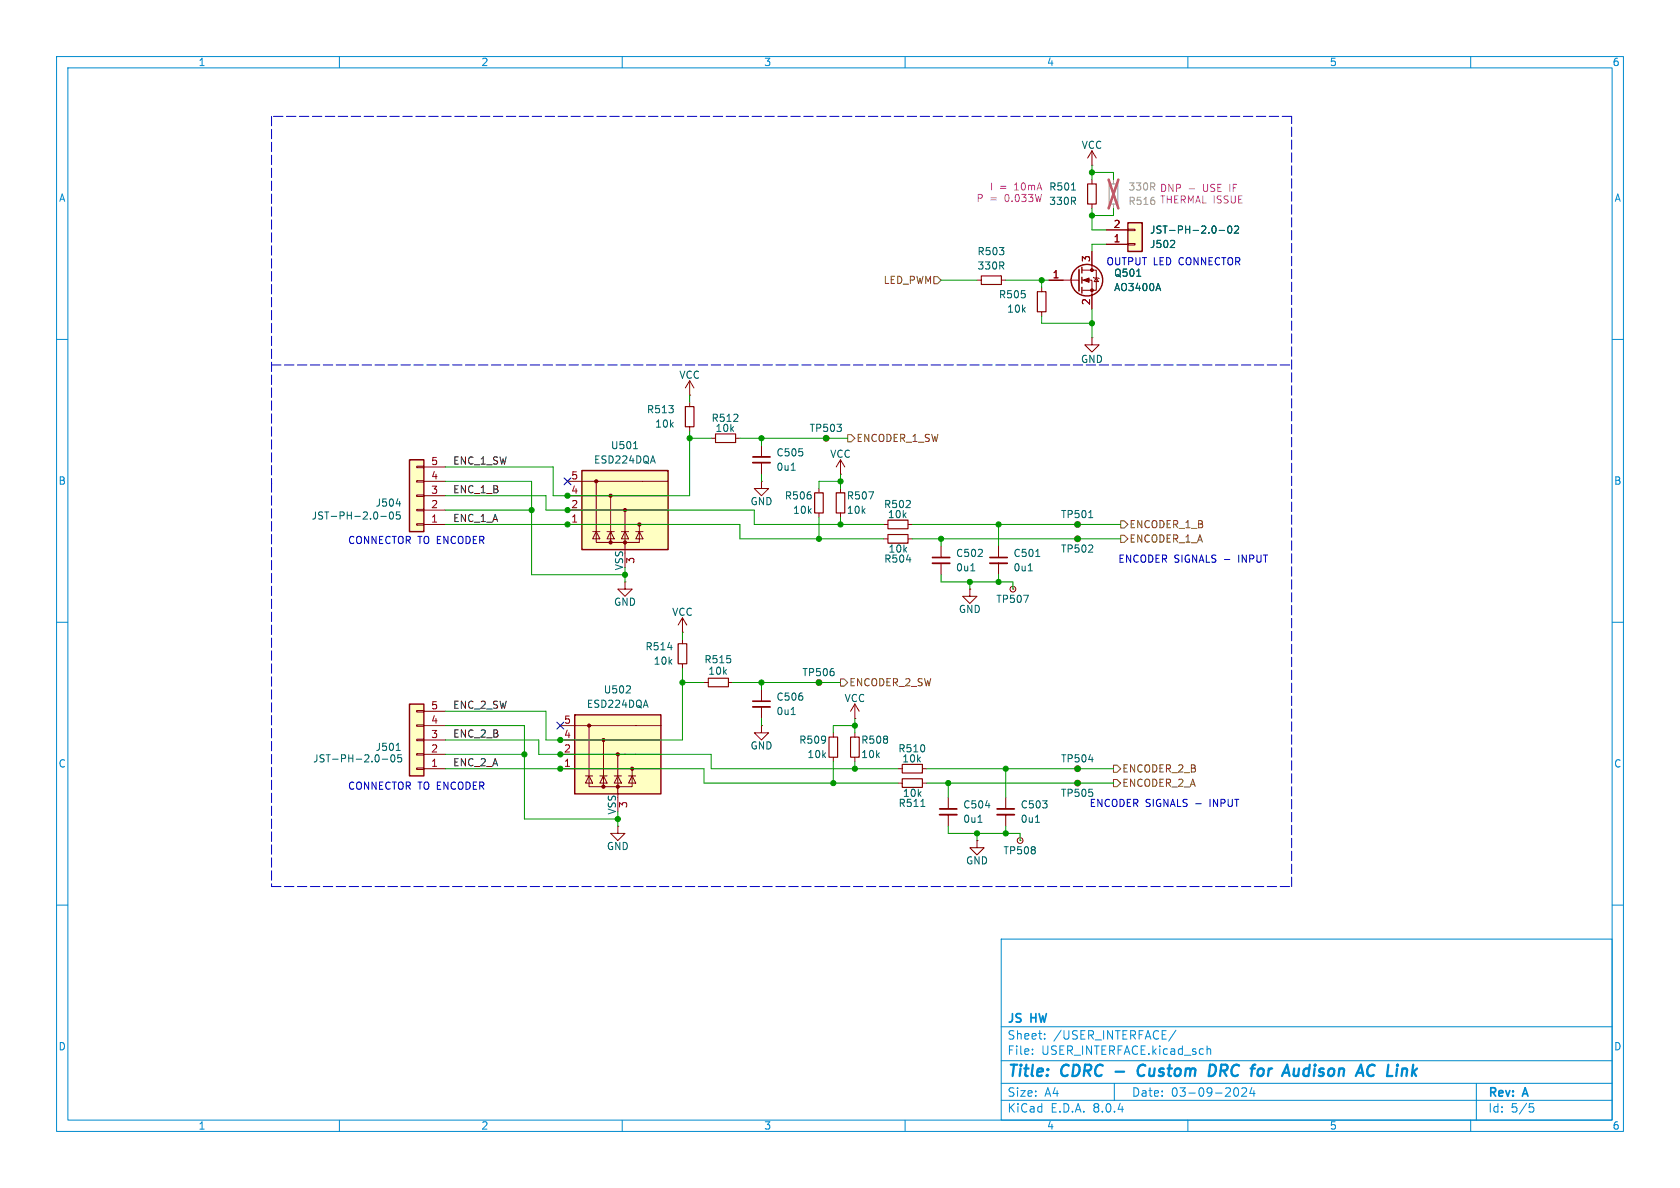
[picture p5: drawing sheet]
<svg xmlns="http://www.w3.org/2000/svg" width="297mm" height="210mm" viewBox="0 0 297 210" stroke-linecap="round" stroke-linejoin="round" font-family="sans-serif">
<g fill="none" stroke="#008bce" stroke-width=".18">
<path d="M10 10h277v190h-277zM12 12h273v186h-273zM60 10v2M110 10v2M160 10v2M210 10v2M260 10v2M10 60h2M285 60h2M10 110h2M285 110h2M10 160h2"/>
<path d="M285 160h2M177 166h108v32h-108zM60 198v2M110 198v2M160 198v2M177 194.5h108M177 191.5h108M177 187.5h108M177 181.5h108M182.5 186.3v.1M182.5 185.5v.1M184.7 183.6v.1"/>
<path d="M184.7 182.8v.1M197 191.5v3M207.9 182.1l-1.3 2M210 198v2M213.4 184.9v1.5M213.4 185.5l.2-.1 .4 .1v.9M218.3 192.4l.2-.1a.81 .81 0 0 1 .5 .6 .81 .81 0 0 1-.3 .8h-.4M219.5 192.4l.6-.1 .2 .1 .1 .3-.9 1.1h.9M221.3 192.2l-.3 1.1h.9M221.7 192.8v1M260 198v2M261 191.5v6.5"/>
<path d="M270.4 195.1h.7M270.5 195.7h.4l.3 .3-.2 .5-.5 .1"/>
</g>
<path d="M197.2 189.4h1.5M202.1 188.2a1.13 1.13 0 0 0-.9 .7 1.13 1.13 0 0 0 .2 1.2l.3 .1 .5-.1M213.9 188.2h.5a1.08 1.08 0 0 1 .6 1.1 1.08 1.08 0 0 1-.8 .9M223.3 189.1v.7M229.5 190l-.1 .1M229.7 188.9l-.2 1.3" fill="none" stroke="#008bce" stroke-width=".4"/>
<g fill="none" stroke="#840000" stroke-width=".18">
<path d="M134.6 78.7v2.1M134.6 85.1v1.3h1.3l-1.3 1.2-1.3-1.2h1.3M134.6 85.1h.1M134.6 81.8v2M144.8 86.4v.7M144.8 90.7v.7M148.6 83.8h.1M148.6 81.3v2.5M148.6 86.4v.7M148.6 90.7v.7M148.6 81.3l.8 1.3M148.6 81.3l-.8 1.3"/>
<path d="M156.2 92.7h.8M156.2 95.3h.8M160.5 92.7h.8M160.5 95.3h.8M166.4 96.5v2.1M166.4 99.6v2M176.5 96.5v2.1M176.5 99.6v2M190.5 95.3h.1M190.5 92.7h.1M171.4 104.1v1.3h1.3l-1.3 1.3-1.2-1.3h1.2M171.4 104.1h.1"/>
<path d="M179.1 104.1h.1M134.6 128.3v1.2h1.3l-1.3 1.3-1.3-1.3h1.3M134.6 128.3h.1M134.6 121.9v2.1M134.6 125v2M144.8 120.7h.1M147.3 129.5v.8M147.3 133.9v.7M151.1 127h.1M151.1 124.5v2.5M151.1 129.5v.8M151.1 133.9v.7"/>
<path d="M151.1 124.5l.8 1.2M151.1 124.5l-.7 1.2M158.7 135.9h.8M158.7 138.4h.8M163.1 135.9h.7M163.1 138.4h.7M190.5 138.4h.1M190.5 135.9h.1M167.6 141v2M167.6 144v2.1M172.7 148.6v1.3h1.3l-1.3 1.2-1.3-1.2h1.3M172.7 148.6h.1"/>
<path d="M177.8 141v2M177.8 144v2.1M180.3 148.6h.1"/>
<circle cx="190.5" cy="95.3" r=".51"/>
<circle cx="190.5" cy="92.7" r=".51"/>
<circle cx="179.1" cy="104.1" r=".51"/>
<circle cx="144.8" cy="120.7" r=".51"/>
<circle cx="190.5" cy="135.9" r=".51"/>
<circle cx="190.5" cy="138.4" r=".51"/>
<circle cx="180.3" cy="148.6" r=".51"/>
</g>
<path d="M144 87.1h1.5v3.6h-1.5zM147.8 87.1h1.6v3.6h-1.6zM157 91.9h3.5v1.6h-3.5zM157 94.5h3.5v1.5h-3.5zM146.6 130.3h1.5v3.6h-1.5zM150.4 130.3h1.5v3.6h-1.5zM159.5 135.1h3.6v1.6h-3.6zM159.5 137.7h3.6v1.5h-3.6z" fill="none" stroke="#840000" stroke-width=".2"/>
<path d="M133.1 81.8h3M164.8 99.6h3.1M175 99.6h3.1M133.1 125h3M166.1 144h3.1M176.3 144h3" fill="none" stroke="#840000" stroke-width=".33"/>
<path d="M133.1 80.8h3M164.8 98.6h3.1M175 98.6h3.1M133.1 124h3M166.1 143h3.1M176.3 143h3" fill="none" stroke="#840000" stroke-width=".3"/>
<g fill="none" stroke="#006464" stroke-width=".18">
<path d="M139.9 83.1h.7M153.6 86.9h.8l-.5 1.3M160.3 99h.7M183.1 98.4h.7M192.5 91.5h.7M171.6 100.9h.7M181 105.2h.8l-.5 1.3M181.8 100.9h.7M139.9 126.3h.7M192.5 134.3h.8M162.8 142.6h.7M172.9 145.4h.7"/>
<path d="M174.2 142.4h.8M183.1 145.4h.7"/>
</g>
<path d="M101.6 126.4h15.2v13.9h-15.2z" fill="#ffffc2"/>
<g fill="none" stroke="#840000" stroke-width=".18">
<path d="M99.1 130.8h17.7M99.1 135.9h17.7M99.1 133.4h17.7M99.1 128.3h17.7M101.6 130.8h.1M103.5 137.2h1.3M104.1 128.3v10.8h7.7v-3.2M104.1 137.2l.7 1.2h-1.3zM106 137.2h1.3M106.7 137.2l.6 1.2h-1.3zM106.7 130.8v8.3M108.6 137.2h1.3"/>
<path d="M109.2 137.2l.7 1.2h-1.3zM109.2 133.4v6.9M111.1 137.2h1.3M111.8 137.2l.6 1.2h-1.3z"/>
</g>
<path d="M101.6 126.4h15.2v13.9h-15.2z" fill="none" stroke="#840000" stroke-width=".25"/>
<g fill="#840000" stroke="#840000" stroke-width=".18">
<circle cx="104.1" cy="128.3" r=".28"/>
<circle cx="106.7" cy="139.1" r=".28"/>
<circle cx="106.7" cy="130.8" r=".28"/>
<circle cx="109.2" cy="139.1" r=".28"/>
<circle cx="109.2" cy="133.4" r=".28"/>
<circle cx="111.8" cy="135.9" r=".28"/>
</g>
<path d="M110.7 122.5h.8M111.4 121.4v.4" fill="none" stroke="#006464" stroke-width=".18"/>
<path d="M72.4 124.5h2.5v12.7h-2.5z" fill="#ffffc2"/>
<g fill="none" stroke="#840000" stroke-width=".18">
<path d="M121.9 69.9h.1M121.9 67.3l.8 1.3M121.9 67.3v2.6M121.9 67.3l-.7 1.3M125.7 77.5h.8M130 77.5h.8M146 77.5h.1M73.7 125.6h1.2v.3h-1.2zM73.7 128.1h1.2v.3h-1.2zM73.7 130.7h1.2v.2h-1.2zM73.7 133.2h1.2v.3h-1.2zM73.7 135.8h1.2v.2h-1.2z"/>
<path d="M74.9 135.9h3.8M74.9 133.4h3.8M74.9 130.8h3.8M74.9 128.3h3.8M74.9 125.7h3.8"/>
<circle cx="146.1" cy="77.5" r=".51"/>
</g>
<path d="M72.4 124.5h2.5v12.7h-2.5z" fill="none" stroke="#840000" stroke-width=".25"/>
<path d="M67.6 134.2h.9M69.2 133.5a.69 .69 0 0 0 .3 1.2l.2-.1 .1-.4-.1-.7M70 132.7h.8M71 133.4h-.6l-.1 .6 .2-.1 .4 .1 .1 .1v.5l-.2 .1-.5-.1" fill="none" stroke="#006464" stroke-width=".18"/>
<path d="M126.5 76.7h3.5v1.5h-3.5z" fill="none" stroke="#840000" stroke-width=".2"/>
<path d="M102.9 83.2h15.2v14h-15.2z" fill="#ffffc2"/>
<g fill="none" stroke="#840000" stroke-width=".18">
<path d="M121.9 71.1v.8M121.9 75.4v.8M100.3 87.6h17.8M100.3 92.7h17.8M100.3 90.2h17.8M100.3 85.1h17.8M102.9 87.6h.1M104.8 94h1.2M105.4 85.1v10.8h7.6v-3.2M105.4 94l.6 1.3h-1.2zM107.3 94h1.3M107.9 94l.7 1.3h-1.3z"/>
<path d="M107.9 87.6v8.3M109.9 94h1.2M110.5 94l.6 1.3h-1.2zM110.5 90.2v7M112.4 94h1.3M113 94l.7 1.3h-1.3z"/>
</g>
<path d="M102.9 83.2h15.2v14h-15.2z" fill="none" stroke="#840000" stroke-width=".25"/>
<g fill="#840000" stroke="#840000" stroke-width=".18">
<circle cx="105.4" cy="85.1" r=".28"/>
<circle cx="107.9" cy="95.9" r=".28"/>
<circle cx="107.9" cy="87.6" r=".28"/>
<circle cx="110.5" cy="95.9" r=".28"/>
<circle cx="110.5" cy="90.2" r=".28"/>
<circle cx="113" cy="92.7" r=".28"/>
</g>
<path d="M112 79.3h.7" fill="none" stroke="#006464" stroke-width=".18"/>
<path d="M121.2 71.9h1.5v3.5h-1.5z" fill="none" stroke="#840000" stroke-width=".2"/>
<path d="M72.4 81.3h2.5v12.7h-2.5z" fill="#ffffc2"/>
<g fill="none" stroke="#840000" stroke-width=".18">
<path d="M193 29.2h.1M193 26.7v2.5M193 31.8v.7M193 36.1v.7M193 26.7l-.7 1.2M193 26.7l.8 1.2M172.7 49.5h.8M177 49.5h.8M184.1 50.8v.8M184.1 55.1v.8M185.4 49.5h5.4M191.3 49.5h1.7v5.1"/>
<path d="M191.3 47.8h2.5v3.5h-2.5M193 59.7v1.3h1.3l-1.3 1.2-1.2-1.2h1.2M193 59.7h.1M193 44.5v3.3M193.3 49l.1 .1h.8l.1 .2M193.8 49.1l.4 .7h-.8zM73.7 82.4h1.2v.3h-1.2zM73.7 85h1.2v.2h-1.2zM73.7 87.5h1.2v.3h-1.2zM73.7 90h1.2v.3h-1.2zM73.7 92.6h1.2v.2h-1.2zM74.9 92.7h3.8"/>
<path d="M74.9 90.2h3.8M74.9 87.6h3.8M74.9 85.1h3.8M74.9 82.6h3.8M110.5 102.9v1.2h1.3l-1.3 1.3-1.3-1.3h1.3M110.5 102.9h.1M120.6 111.8h.1M120.6 109.2l.8 1.3M120.6 109.2v2.6M120.6 113v.8M120.6 117.3v.8M120.6 109.2l-.7 1.3"/>
<path d="M124.5 120.7h.7M128.8 120.7h.7M109.2 146.1v1.2h1.3l-1.3 1.3-1.3-1.3h1.3M109.2 146.1h.1"/>
</g>
<g fill="none" stroke="#840000" stroke-width=".25">
<path d="M190.8 47.6v3.8M191.3 47.2v1.1M191.3 49v1M191.3 50.8v1M72.4 81.3h2.5v12.7h-2.5z"/>
<circle cx="192.2" cy="49.5" r="2.79"/>
</g>
<path d="M189.4 33.6h.7M201 48.8h.7M204.8 50.1l.4 1.3M67.3 91.3h1M69 90.6l.1-.1a.68 .68 0 0 1 .5 .6 .68 .68 0 0 1-.5 .7l-.1-.2-.2-.3zM70 89.1h.8M70.7 90.5h-.6l-.1 .6 .2-.1h.4l.2 .2-.1 .4-.2 .2-.5-.2M118 114.5h.8" fill="none" stroke="#006464" stroke-width=".18"/>
<path d="M192.3 32.5h1.5v3.6h-1.5zM173.5 48.8h3.5v1.5h-3.5zM183.4 51.6h1.5v3.5h-1.5zM119.9 113.8h1.5v3.5h-1.5zM125.2 119.9h3.6v1.5h-3.6z" fill="none" stroke="#840000" stroke-width=".2"/>
<g fill="#840000" stroke="#840000" stroke-width=".18">
<path d="M191.5 49.5l1-.4v.8z"/>
<circle cx="193" cy="51.3" r=".25"/>
<circle cx="193" cy="47.8" r=".25"/>
</g>
<path d="M196.1 32.5h1.5v3.6h-1.5z" fill="none" stroke="#a1a1a1" stroke-width=".2"/>
<path d="M196.8 31.8v.7M196.8 36.1v.7" fill="none" stroke="#a1a1a1" stroke-width=".18"/>
<path d="M196 31.8l1.7 5M197.7 31.8l-1.7 5" fill="none" stroke="#e65255" stroke-width=".46"/>
<path d="M199.4 39.4h2.5v5.1h-2.5z" fill="#ffffc2"/>
<path d="M185.4 49.5h2.6M193 44.5v2.5M193 52.1v2.5M195.6 43.2h3.8M195.6 40.6h3.8M199.4 40.5h1.3v.3h-1.3zM199.4 43.1h1.3v.2h-1.3z" fill="none" stroke="#840000" stroke-width=".18"/>
<path d="M199.4 39.4h2.5v5.1h-2.5z" fill="none" stroke="#840000" stroke-width=".25"/>
<path d="M201 48.8h.7M204.8 50.1l.4 1.3M207.5 42.6l.2 .1-.1 .3-.7 .8h.8M215.5 40.7h1M217.2 40.1l.1-.2a.68 .68 0 0 1 .5 .7 .68 .68 0 0 1-.5 .6l-.1-.1-.2-.4zM218.2 40.1l.5-.2 .3 .4-.8 .9h.8" fill="none" stroke="#006464" stroke-width=".18"/>
<path d="M165.1 48.9h.6l.7 .6-.7 .7h-.6zM149.9 76.8h.6l.6 .7-.6 .6h-.6zM198.1 92.1h.7l.6 .6-.6 .6h-.7zM198.1 94.6h.7l.6 .7-.6 .6h-.7zM148.6 120h.6l.7 .7-.7 .6h-.6zM196.8 137.8h.7l.6 .6-.6 .7h-.7zM196.8 135.3h.7l.6 .6-.6 .6h-.7z" fill="none" stroke="#725600" stroke-width=".18"/>
<path d="M210.2 33.4h1" fill="none" stroke="#f0f" stroke-width=".18"/>
<path d="M48 20.6v65M228.3 20.6h-180.3M48 64.5h180.3M48 85.3v71.4M48 156.7h180.3M228.3 156.7v-136.1" fill="none" stroke="#0000c2" stroke-width=".18" stroke-dasharray="1.7 .6"/>
<g fill="none" stroke="#009600" stroke-width=".18">
<path d="M193 29.2v2.6M193 36.8v3.8h2.6M193 30.5h3.8v1.3M196.8 36.8v1.3h-3.8M166.4 49.5h6.3M177.8 49.5h7.6M184.1 55.9v1.3h8.9M184.1 49.5v1.3M193 54.6v5.1M195.6 43.2h-2.6v1.3M121.9 76.2v11.4h-24.1v-5h-19.1M121.9 77.5h3.8"/>
<path d="M121.9 69.9v1.2M130.8 77.5h19.1M134.6 77.5v1.2M78.7 85.1h15.3v16.5h16.5M78.7 87.6h17.8v2.6h36.8v2.5h22.9M78.7 90.2h15.3M78.7 92.7h52.1v2.6h25.4M134.6 83.8v1.3M144.8 91.4v3.9M148.6 85.1h-3.8v1.3M148.6 83.8v2.6M148.6 91.4v1.3"/>
<path d="M161.3 92.7h36.8M161.3 95.3h36.8M166.4 95.3v1.2M176.5 92.7v3.8M110.5 100.3v2.6M120.6 118.1v12.7h-24.1v-5.1h-17.8M120.6 111.8v1.2M166.4 101.6v1.3h12.7v1.2M171.4 102.9v1.2M176.5 101.6v1.3M78.7 135.9h45.8v2.5h34.2M78.7 130.8h16.5v2.6h30.5v2.5h33"/>
<path d="M78.7 133.4h14M78.7 128.3h14v16.5h16.5M120.6 120.7h3.9M129.5 120.7h19.1M134.6 120.7v1.2M134.6 127v1.3M147.3 134.6v3.8M151.1 127v2.5M151.1 134.6v1.3M151.1 128.3h-3.8v1.2M163.8 135.9h33M163.8 138.4h33"/>
<path d="M167.6 138.4v2.6M177.8 135.9v5.1M109.2 143.5v2.6M167.6 146.1v1.2h12.7v1.3M172.7 147.3v1.3M177.8 146.1v1.2"/>
</g>
<path d="M99.7 84.5l1.2 1.2M100.9 84.5l-1.2 1.2M98.5 127.7l1.2 1.2M99.7 127.7l-1.2 1.2" fill="none" stroke="#000084" stroke-width=".18"/>
<g fill="#009600" stroke="#009600" stroke-width=".18">
<circle cx="176.5" cy="102.9" r=".46"/>
<circle cx="176.5" cy="92.7" r=".46"/>
<circle cx="144.8" cy="95.3" r=".46"/>
<circle cx="148.6" cy="92.7" r=".46"/>
<circle cx="148.6" cy="85.1" r=".46"/>
<circle cx="146" cy="77.5" r=".46"/>
<circle cx="166.4" cy="95.3" r=".46"/>
<circle cx="171.4" cy="102.9" r=".46"/>
<circle cx="190.5" cy="95.3" r=".46"/>
<circle cx="99.1" cy="130.8" r=".46"/>
<circle cx="92.7" cy="133.4" r=".46"/>
<circle cx="99.1" cy="135.9" r=".46"/>
<circle cx="99.1" cy="133.4" r=".46"/>
<circle cx="167.6" cy="138.4" r=".46"/>
<circle cx="190.5" cy="135.9" r=".46"/>
<circle cx="177.8" cy="135.9" r=".46"/>
<circle cx="190.5" cy="138.4" r=".46"/>
<circle cx="151.1" cy="128.3" r=".46"/>
<circle cx="172.7" cy="147.3" r=".46"/>
<circle cx="177.8" cy="147.3" r=".46"/>
<circle cx="151.1" cy="135.9" r=".46"/>
<circle cx="147.3" cy="138.4" r=".46"/>
<circle cx="120.6" cy="120.7" r=".46"/>
<circle cx="109.2" cy="144.8" r=".46"/>
<circle cx="134.6" cy="120.7" r=".46"/>
<circle cx="144.8" cy="120.7" r=".46"/>
<circle cx="190.5" cy="92.7" r=".46"/>
<circle cx="193" cy="57.2" r=".46"/>
<circle cx="184.1" cy="49.5" r=".46"/>
<circle cx="193" cy="38.1" r=".46"/>
<circle cx="193" cy="30.5" r=".46"/>
<circle cx="121.9" cy="77.5" r=".46"/>
<circle cx="134.6" cy="77.5" r=".46"/>
<circle cx="100.3" cy="90.2" r=".46"/>
<circle cx="100.3" cy="92.7" r=".46"/>
<circle cx="94" cy="90.2" r=".46"/>
<circle cx="100.3" cy="87.6" r=".46"/>
<circle cx="110.5" cy="101.6" r=".46"/>
</g>
<g font-size="2.8" fill="#008bce">
<text x="178" y="190.9">Title:</text>
<text x="187.7" y="190.9">CDRC</text>
<text x="202.8" y="190.9">Custom</text>
<text x="216.2" y="190.9">DRC</text>
<text x="224.5" y="190.9">for</text>
<text x="231" y="190.9">Audison</text>
<text x="244.8" y="190.9">AC Link</text>
</g>
<g font-size="2.1" fill="#008bce">
<text x="178" y="184">Sheet:</text>
<text x="178" y="181.2">JS</text>
<text x="182.3" y="181.2">HW</text>
<text x="186.2" y="184">/USER_INTERFACE/</text>
<text x="178" y="186.7">File:</text>
<text x="184.1" y="186.7">USER_INTERFACE.kicad_sch</text>
<text x="178" y="196.9">KiCad</text>
<text x="178" y="194.1">Size:</text>
<text x="184.7" y="194.1">A4</text>
<text x="185.7" y="196.9">E.D.A.</text>
<text x="193.3" y="196.9">8.0.4</text>
<text x="200" y="194.1">Date:</text>
<text x="207" y="194.1">03-09-2024</text>
<text x="263" y="194.3">Rev:</text>
<text x="263" y="196.9">Id:</text>
<text x="267.1" y="196.9">5/5</text>
<text x="269.4" y="194.3">A</text>
</g>
<g font-size="1.8" fill="#008bce">
<text x="35" y="11.9">1</text>
<text x="85" y="11.9">2</text>
<text x="135" y="11.9">3</text>
<text x="185" y="11.9">4</text>
<text x="235" y="11.9">5</text>
<text x="285" y="11.9">6</text>
<text x="10.3" y="35.9">A</text>
<text x="285.3" y="35.9">A</text>
<text x="10.3" y="85.9">B</text>
<text x="285.3" y="85.9">B</text>
<text x="10.3" y="135.9">C</text>
<text x="285.3" y="135.9">C</text>
<text x="10.3" y="185.9">D</text>
<text x="285.3" y="185.9">D</text>
<text x="35" y="199.9">1</text>
<text x="85" y="199.9">2</text>
<text x="135" y="199.9">3</text>
<text x="185" y="199.9">4</text>
<text x="235" y="199.9">5</text>
<text x="285" y="199.9">6</text>
</g>
<g font-size="1.8" fill="#006464">
<text x="191.1" y="26.5">VCC</text>
<text x="185.4" y="33.9">R501</text>
<text x="185.4" y="36.4">330R</text>
<text x="203.2" y="41.5">JST-PH-2.0-02</text>
<text x="172.7" y="45.3">R503</text>
<text x="172.7" y="47.9">330R</text>
<text x="203.2" y="44">J502</text>
<text x="176.5" y="52.9">R505</text>
<text x="196.9" y="51.7">AO3400A</text>
<text x="196.9" y="49.1">Q501</text>
<text x="178" y="55.5">10k</text>
<text x="191" y="64.4">GND</text>
<text x="120" y="67.2">VCC</text>
<text x="114.3" y="73.3">R513</text>
<text x="115.7" y="75.8">10k</text>
<text x="125.7" y="74.8">R512</text>
<text x="126.4" y="76.6">10k</text>
<text x="143" y="76.6">TP503</text>
<text x="104.9" y="82.1">ESD224DQA</text>
<text x="107.9" y="79.6">U501</text>
<text x="137.2" y="80.9">C505</text>
<text x="137.2" y="83.4">0u1</text>
<text x="146.7" y="81.1">VCC</text>
<text x="66.3" y="89.8">J504</text>
<text x="132.6" y="89.5">GND</text>
<text x="138.7" y="88.5">R506</text>
<text x="149.6" y="88.5">R507</text>
<text x="55" y="92">JST-PH-2.0-05</text>
<text x="140.1" y="91">10k</text>
<text x="149.6" y="91">10k</text>
<text x="156.2" y="90">R502</text>
<text x="156.9" y="91.8">10k</text>
<text x="187.5" y="91.8">TP501</text>
<text x="110.2" y="100.9" transform="rotate(-90 110.2 100.9)">VSS</text>
<text x="156.2" y="99.7">R504</text>
<text x="157" y="97.9">10k</text>
<text x="168.9" y="98.7">C502</text>
<text x="168.9" y="101.2">0u1</text>
<text x="179.1" y="98.7">C501</text>
<text x="179.1" y="101.2">0u1</text>
<text x="187.5" y="97.9">TP502</text>
<text x="108.5" y="107.3">GND</text>
<text x="176" y="106.8">TP507</text>
<text x="118.7" y="109.1">VCC</text>
<text x="169.4" y="108.6">GND</text>
<text x="114" y="115.2">R514</text>
<text x="115.5" y="117.7">10k</text>
<text x="124.4" y="117.4">R515</text>
<text x="125.1" y="119.5">10k</text>
<text x="141.7" y="119.7">TP506</text>
<text x="103.6" y="125.3">ESD224DQA</text>
<text x="106.6" y="122.8">U502</text>
<text x="137.2" y="124.1">C506</text>
<text x="149.2" y="124.3">VCC</text>
<text x="137.2" y="126.6">0u1</text>
<text x="141.2" y="131.7">R509</text>
<text x="152.2" y="131.7">R508</text>
<text x="55.3" y="135">JST-PH-2.0-05</text>
<text x="66.3" y="132.9">J501</text>
<text x="132.6" y="132.7">GND</text>
<text x="142.6" y="134.2">10k</text>
<text x="152.2" y="134.2">10k</text>
<text x="158.7" y="133.2">R510</text>
<text x="159.4" y="135">10k</text>
<text x="187.5" y="135">TP504</text>
<text x="158.8" y="142.8">R511</text>
<text x="159.5" y="141.1">10k</text>
<text x="170.2" y="143.1">C504</text>
<text x="180.3" y="143.1">C503</text>
<text x="187.5" y="141.1">TP505</text>
<text x="109" y="144.1" transform="rotate(-90 109 144.1)">VSS</text>
<text x="170.2" y="145.6">0u1</text>
<text x="180.3" y="145.6">0u1</text>
<text x="107.2" y="150.5">GND</text>
<text x="170.7" y="153">GND</text>
<text x="177.3" y="151.2">TP508</text>
</g>
<g font-size="1.8" fill="#f0f">
<text x="172.5" y="35.9">P</text>
<text x="174.9" y="33.9">I</text>
<text x="175" y="35.9">=</text>
<text x="176.7" y="33.9">=</text>
<text x="177.7" y="35.9">0.033W</text>
<text x="179.4" y="33.9">10mA</text>
<text x="205" y="34.1">DNP</text>
<text x="212.8" y="34.1">USE IF</text>
<text x="205" y="36.2">THERMAL ISSUE</text>
</g>
<g font-size="1.8" fill="#989898">
<text x="199.4" y="33.9">330R</text>
<text x="199.4" y="36.4">R516</text>
</g>
<g font-size="1.8" fill="#a90000">
<text x="196.8" y="40.4">2</text>
<text x="192.8" y="46.4" transform="rotate(-90 192.8 46.4)">3</text>
<text x="196.8" y="42.9">1</text>
<text x="186" y="49.3">1</text>
<text x="192.8" y="54" transform="rotate(-90 192.8 54)">2</text>
<text x="76.1" y="82.3">5</text>
<text x="76.1" y="89.9">2</text>
<text x="76.1" y="87.4">3</text>
<text x="76.1" y="84.8">4</text>
<text x="100.9" y="89.9">2</text>
<text x="100.9" y="87.4">4</text>
<text x="100.9" y="84.8">5</text>
<text x="76.1" y="92.5">1</text>
<text x="100.9" y="92.5">1</text>
<text x="112.5" y="99.8" transform="rotate(-90 112.5 99.8)">3</text>
<text x="76.1" y="125.5">5</text>
<text x="76.1" y="130.6">3</text>
<text x="76.1" y="128">4</text>
<text x="99.6" y="130.6">4</text>
<text x="99.6" y="128">5</text>
<text x="76.1" y="135.6">1</text>
<text x="76.1" y="133.1">2</text>
<text x="99.6" y="135.6">1</text>
<text x="99.6" y="133.1">2</text>
<text x="111.2" y="142.9" transform="rotate(-90 111.2 142.9)">3</text>
</g>
<g font-size="1.8" fill="#0000c2">
<text x="195.5" y="47.1">OUTPUT LED CONNECTOR</text>
<text x="61.4" y="96.4">CONNECTOR TO ENCODER</text>
<text x="197.6" y="99.7">ENCODER SIGNALS</text>
<text x="216.5" y="99.7">-</text>
<text x="219.2" y="99.7">INPUT</text>
<text x="61.4" y="139.8">CONNECTOR TO ENCODER</text>
<text x="192.5" y="142.9">ENCODER SIGNALS</text>
<text x="211.4" y="142.9">-</text>
<text x="214.1" y="142.9">INPUT</text>
</g>
<g font-size="1.8" fill="#725600">
<text x="156.1" y="50.4">LED_PWM</text>
<text x="151.3" y="78.3">ENCODER_1_SW</text>
<text x="199.6" y="93.6">ENCODER_1_B</text>
<text x="199.6" y="96.1">ENCODER_1_A</text>
<text x="150.1" y="121.5">ENCODER_2_SW</text>
<text x="198.3" y="136.8">ENCODER_2_B</text>
<text x="198.3" y="139.3">ENCODER_2_A</text>
</g>
<g font-size="1.8" fill="#0f0f0f">
<text x="80" y="82.2">ENC_1_SW</text>
<text x="80" y="87.3">ENC_1_B</text>
<text x="80" y="92.4">ENC_1_A</text>
<text x="80" y="125.4">ENC_2_SW</text>
<text x="80" y="130.5">ENC_2_B</text>
<text x="80" y="135.5">ENC_2_A</text>
</g>
</svg>
